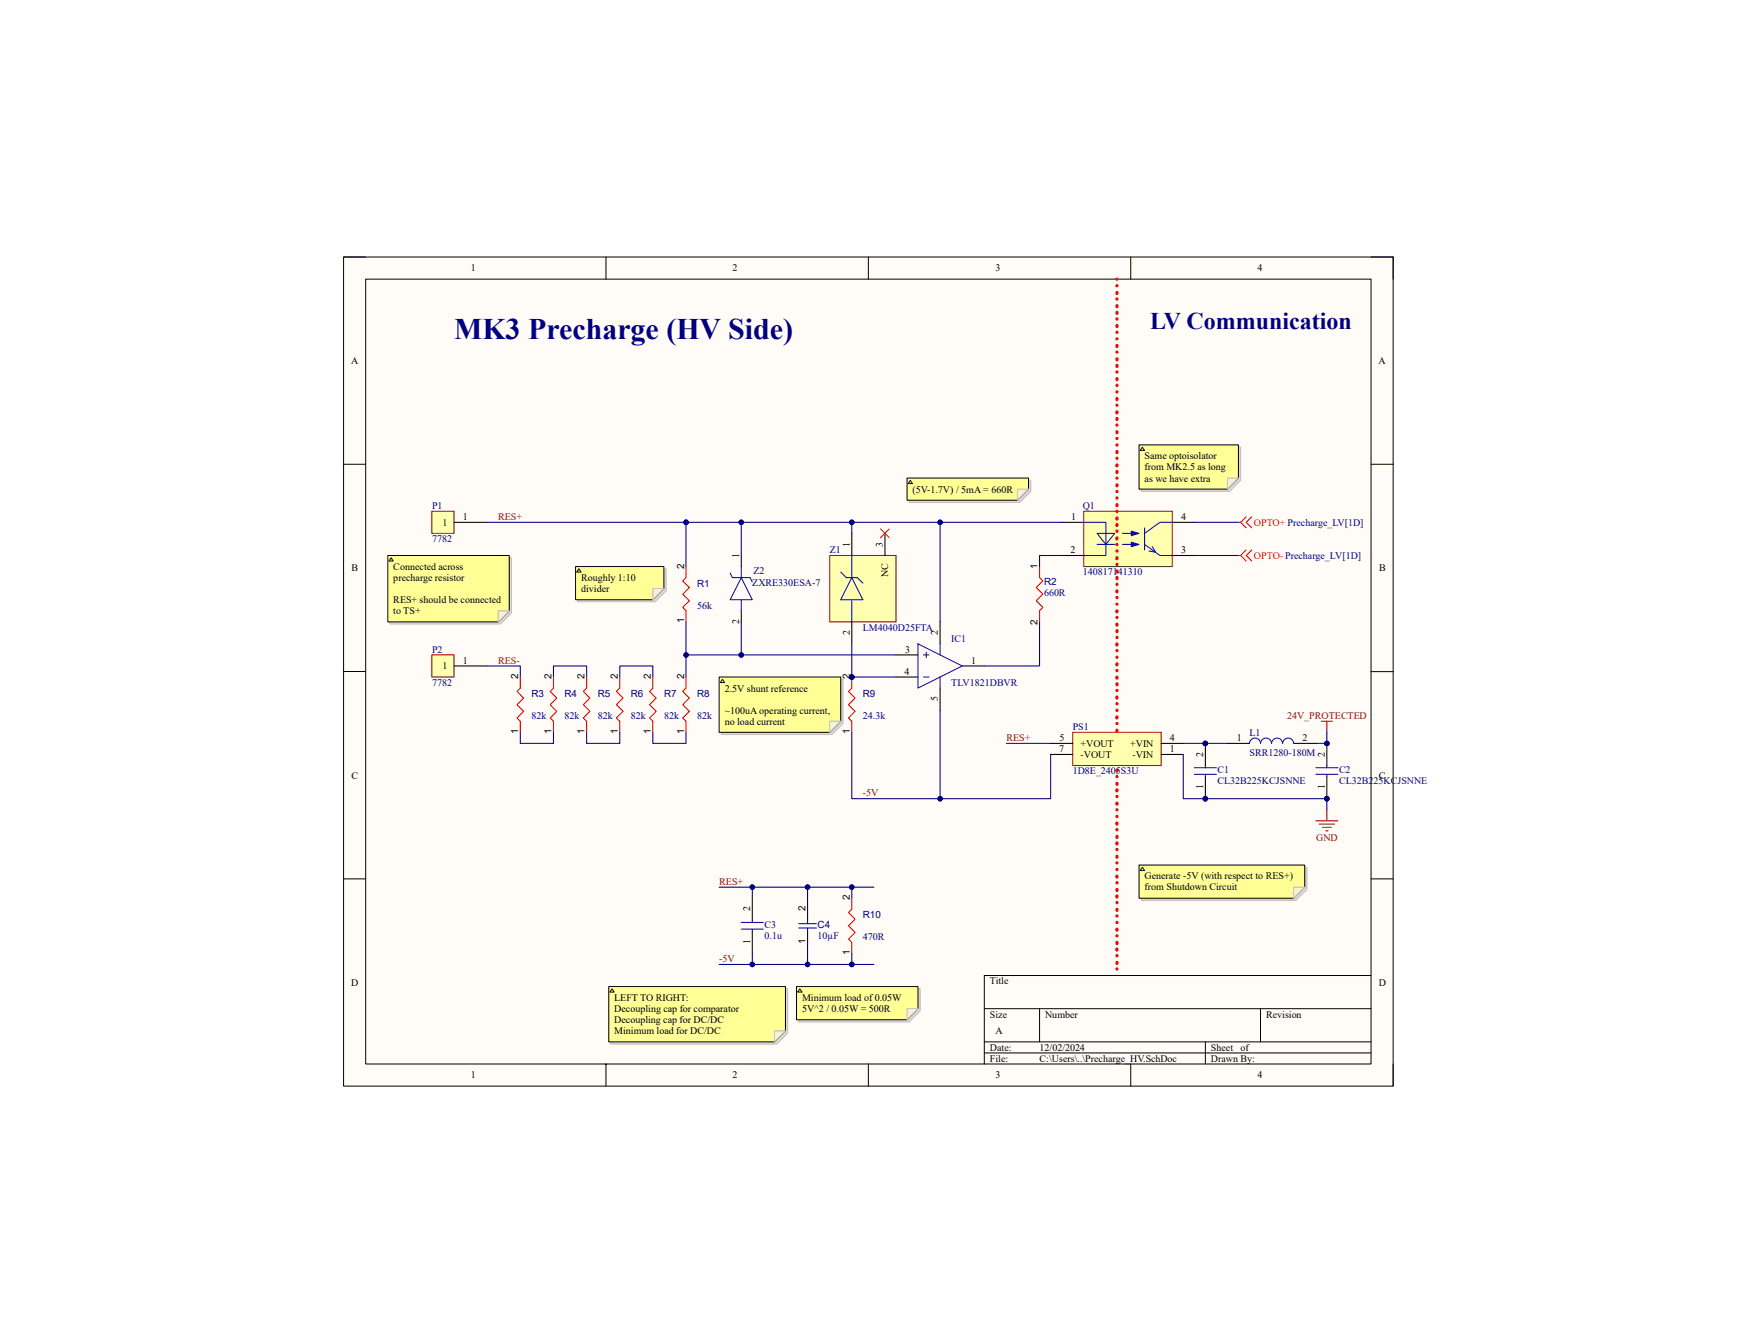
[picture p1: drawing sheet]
<svg xmlns="http://www.w3.org/2000/svg" width="279mm" height="216mm" viewBox="0 0 279 216" stroke-linecap="round" stroke-linejoin="round" font-family="sans-serif">
<path d="M55.3 41.3h168.8v133.3h-168.8z" fill="#fffcf8"/>
<path d="M55.3 41.3h168.8v133.3h-168.8z" fill="none" stroke="#000" stroke-width=".16"/>
<path d="M58.8 44.9h161.7v126.1h-161.7z" fill="#fffcf8"/>
<g fill="none" stroke="#000" stroke-width=".16">
<path d="M55.3 41.3h3.5M58.8 44.9h161.7v126.1h-161.7zM97.5 41.3v3.6M139.7 41.3v3.6M181.9 41.3v3.6M220.5 41.3h3.6v3.6M55.3 74.6h3.5M220.5 74.6h3.6M55.3 107.9h3.5M220.5 108h3.6M55.3 141.3h3.5M220.5 141.3h3.6"/>
<path d="M220.5 156.8h-62.2v14.2M97.5 171v3.6M139.7 171v3.6M158.3 162.2h62.2M158.3 167.5h62.2M158.3 169.3h62.2M167.2 162.2v5.3M181.9 171v3.6M193.9 167.5v3.5M202.8 162.2v5.3M224.1 171v3.6"/>
</g>
<path d="M151.2 100v3.5M144.1 105.3h3.6M144.1 108.8h3.6M151.2 110.6v3.6M154.8 107.1h3.5" fill="none" stroke="#000" stroke-width=".17"/>
<path d="M147.7 103.5l7.1 3.6-7.1 3.5zM148.5 108.8h.9M148.5 105.3h.9M149 104.8v.9M151.2 103.5v1.8M151.2 108.8v1.8" fill="none" stroke="#00f" stroke-width=".17"/>
<circle cx="137" cy="108.8" r=".35" fill="#000080"/>
<circle cx="137" cy="108.8" r=".35" fill="none" stroke="#000080" stroke-width=".16"/>
<path d="M137 108.8v1.8" fill="none" stroke="#f00" stroke-width=".17"/>
<circle cx="137" cy="108.8" r=".35" fill="#000080"/>
<circle cx="137" cy="108.8" r=".35" fill="none" stroke="#f00" stroke-width=".16"/>
<path d="M110.3 91.1v1.8l-.5 .5 1.1 1-1.1 1.1 1.1 1.1-1.1 1 .5 .6v1.8M167.2 91.1v1.8l.5 .5-1 1 1 1.1-1 1.1 1 1-.5 .6v1.8M83.7 108.8v1.8l-.5 .5 1 1.1-1 1.1 1 1.1-1 1 .5 .6v1.7M89 108.8v1.8l-.5 .5 1.1 1.1-1.1 1.1 1.1 1.1-1.1 1 .5 .6v1.7M94.4 108.8v1.8l-.6 .5 1.1 1.1-1.1 1.1 1.1 1.1-1.1 1 .6 .6v1.7M99.7 108.8v1.8l-.6 .5 1.1 1.1-1.1 1.1 1.1 1.1-1.1 1 .6 .6v1.7M105 108.8v1.8l-.5 .5 1.1 1.1-1.1 1.1 1.1 1.1-1.1 1 .5 .6v1.7M110.3 108.8v1.8l-.5 .5 1.1 1.1-1.1 1.1 1.1 1.1-1.1 1 .5 .6v1.7M137 110.6l-.5 .5 1 1.1-1 1.1 1 1.1-1 1 .5 .6v1.7" fill="none" stroke="#f00" stroke-width=".17"/>
<path d="M119.2 89.3v1.8M119.2 98.2v1.8M170.8 84h3.5M170.8 89.3h3.5M188.6 84h3.5M188.6 89.3h3.5" fill="none" stroke="#000" stroke-width=".17"/>
<path d="M117.5 92.1l.3 .8h2.8l.4 .7M119.2 92.9l1.8 3.5h-3.5zM119.2 91.1v1.8M119.2 96.4v1.8" fill="none" stroke="#00f" stroke-width=".17"/>
<path d="M174.3 82.2h14.3v8.9h-14.3z" fill="#ffffb0"/>
<path d="M174.3 82.2h14.3v8.9h-14.3z" fill="none" stroke="#800000" stroke-width=".16"/>
<path d="M176.5 85.7h2.8l-1.4 1.8zM176.5 87.5h2.8" fill="none" stroke="#00f" stroke-width=".17"/>
<path d="M182 85.4l1.2 .3-1.2 .4z" fill="#00f"/>
<path d="M180.6 85.7h1.7M182 85.4l1.2 .3-1.2 .4z" fill="none" stroke="#00f" stroke-width=".17"/>
<path d="M182 87.2l1.2 .3-1.2 .4z" fill="#00f"/>
<path d="M174.3 84h3.6v5.3h-3.6M180.6 87.5h1.7M182 87.2l1.2 .3-1.2 .4zM184.1 87.5l2.5 1.8h2M184.1 84.9v3.5M185.4 87.9l.5 .9-1.1-.2M188.6 84h-2l-2.5 1.7" fill="none" stroke="#00f" stroke-width=".17"/>
<path d="M199.2 84h.4M199.2 89.3h.4M199.6 84l.8 .9M199.6 89.3l.8 .9M200.4 83.1l-.8 .9M200.4 88.4l-.8 .9M201.3 83.1l-.9 .9 .9 .9M201.3 88.4l-.9 .9 .9 .9" fill="none" stroke="#f00" stroke-width=".17"/>
<path d="M133.5 89.3h10.6v10.7h-10.6z" fill="#ffffb0"/>
<path d="M133.5 89.3h10.6v10.7h-10.6z" fill="none" stroke="#800000" stroke-width=".17"/>
<path d="M135.2 92l.9 .9h1.8l.9 .8M137 92.9l1.8 3.5h-3.6zM137 89.3v3.7M137 96.6v3.4" fill="none" stroke="#00f" stroke-width=".17"/>
<path d="M137 85.7v3.6M137 100v3.5M142.3 85.7v3.6" fill="none" stroke="#000" stroke-width=".17"/>
<path d="M141.6 85l1.4 1.4M143 85l-1.4 1.4" fill="none" stroke="#f00" stroke-width=".16"/>
<path d="M69.5 105.3h3.5v3.5h-3.5z" fill="#ffffb0"/>
<path d="M69.5 105.3h3.5v3.5h-3.5z" fill="none" stroke="#800000" stroke-width=".16"/>
<path d="M73 107.1h5.4" fill="none" stroke="#000" stroke-width=".17"/>
<path d="M69.5 82.2h3.5v3.5h-3.5z" fill="#ffffb0"/>
<path d="M69.5 82.2h3.5v3.5h-3.5z" fill="none" stroke="#800000" stroke-width=".16"/>
<path d="M73 84h5.4" fill="none" stroke="#000" stroke-width=".17"/>
<path d="M179.7 44.9h.1M179.7 45.9v.1" fill="none" stroke="#f00" stroke-width=".53"/>
<circle cx="179.7" cy="47" r=".26" fill="#f00"/>
<path d="M179.7 48.1h.1" fill="none" stroke="#f00" stroke-width=".53"/>
<g fill="#f00">
<circle cx="179.7" cy="49.1" r=".26"/>
<circle cx="179.7" cy="50.2" r=".26"/>
</g>
<path d="M179.7 51.3h.1" fill="none" stroke="#f00" stroke-width=".53"/>
<circle cx="179.7" cy="52.3" r=".26" fill="#f00"/>
<path d="M179.7 53.4h.1M179.7 54.5h.1" fill="none" stroke="#f00" stroke-width=".53"/>
<circle cx="179.7" cy="55.5" r=".26" fill="#f00"/>
<path d="M179.7 56.6h.1" fill="none" stroke="#f00" stroke-width=".53"/>
<g fill="#f00">
<circle cx="179.7" cy="57.7" r=".26"/>
<circle cx="179.7" cy="58.7" r=".26"/>
</g>
<path d="M179.7 59.8h.1" fill="none" stroke="#f00" stroke-width=".53"/>
<circle cx="179.7" cy="60.9" r=".26" fill="#f00"/>
<path d="M179.7 61.9v.1M179.7 63h.1" fill="none" stroke="#f00" stroke-width=".53"/>
<circle cx="179.7" cy="64.1" r=".26" fill="#f00"/>
<path d="M179.7 65.1v.1" fill="none" stroke="#f00" stroke-width=".53"/>
<g fill="#f00">
<circle cx="179.7" cy="66.2" r=".26"/>
<circle cx="179.7" cy="67.3" r=".26"/>
</g>
<path d="M179.7 68.3h.1" fill="none" stroke="#f00" stroke-width=".53"/>
<circle cx="179.7" cy="69.4" r=".26" fill="#f00"/>
<path d="M179.7 70.5h.1M179.7 71.5h.1" fill="none" stroke="#f00" stroke-width=".53"/>
<circle cx="179.7" cy="72.6" r=".26" fill="#f00"/>
<path d="M179.7 73.7h.1" fill="none" stroke="#f00" stroke-width=".53"/>
<g fill="#f00">
<circle cx="179.7" cy="74.7" r=".26"/>
<circle cx="179.7" cy="75.8" r=".26"/>
</g>
<path d="M179.7 76.9h.1" fill="none" stroke="#f00" stroke-width=".53"/>
<circle cx="179.7" cy="77.9" r=".26" fill="#f00"/>
<path d="M179.7 79h.1M179.7 80.1h.1" fill="none" stroke="#f00" stroke-width=".53"/>
<circle cx="179.7" cy="81.1" r=".26" fill="#f00"/>
<path d="M179.7 82.2h.1" fill="none" stroke="#f00" stroke-width=".53"/>
<g fill="#f00">
<circle cx="179.7" cy="83.3" r=".26"/>
<circle cx="179.7" cy="84.3" r=".26"/>
</g>
<path d="M179.7 85.4h.1" fill="none" stroke="#f00" stroke-width=".53"/>
<circle cx="179.7" cy="86.5" r=".26" fill="#f00"/>
<path d="M179.7 87.5h.1M179.7 88.6h.1" fill="none" stroke="#f00" stroke-width=".53"/>
<circle cx="179.7" cy="89.7" r=".26" fill="#f00"/>
<path d="M179.7 90.7h.1" fill="none" stroke="#f00" stroke-width=".53"/>
<g fill="#f00">
<circle cx="179.7" cy="91.8" r=".26"/>
<circle cx="179.7" cy="92.9" r=".26"/>
</g>
<path d="M179.7 93.9h.1" fill="none" stroke="#f00" stroke-width=".53"/>
<circle cx="179.7" cy="95" r=".26" fill="#f00"/>
<path d="M179.7 96.1h.1M179.7 97.1h.1" fill="none" stroke="#f00" stroke-width=".53"/>
<circle cx="179.7" cy="98.2" r=".26" fill="#f00"/>
<path d="M179.7 99.3h.1" fill="none" stroke="#f00" stroke-width=".53"/>
<g fill="#f00">
<circle cx="179.7" cy="100.3" r=".26"/>
<circle cx="179.7" cy="101.4" r=".26"/>
</g>
<path d="M179.7 102.4v.1" fill="none" stroke="#f00" stroke-width=".53"/>
<circle cx="179.7" cy="103.5" r=".26" fill="#f00"/>
<path d="M179.7 104.6h.1M179.7 105.6v.1" fill="none" stroke="#f00" stroke-width=".53"/>
<circle cx="179.7" cy="106.7" r=".26" fill="#f00"/>
<path d="M179.7 107.8h.1" fill="none" stroke="#f00" stroke-width=".53"/>
<g fill="#f00">
<circle cx="179.7" cy="108.9" r=".26"/>
<circle cx="179.7" cy="109.9" r=".26"/>
</g>
<path d="M179.7 111h.1" fill="none" stroke="#f00" stroke-width=".53"/>
<circle cx="179.7" cy="112.1" r=".26" fill="#f00"/>
<path d="M179.7 113.1h.1M179.7 114.2h.1" fill="none" stroke="#f00" stroke-width=".53"/>
<circle cx="179.7" cy="115.3" r=".26" fill="#f00"/>
<path d="M179.7 116.3h.1" fill="none" stroke="#f00" stroke-width=".53"/>
<g fill="#f00">
<circle cx="179.7" cy="117.4" r=".26"/>
<circle cx="179.7" cy="118.4" r=".26"/>
</g>
<path d="M179.7 119.5h.1" fill="none" stroke="#f00" stroke-width=".53"/>
<circle cx="179.7" cy="120.6" r=".26" fill="#f00"/>
<path d="M179.7 121.6v.1M179.7 122.7h.1" fill="none" stroke="#f00" stroke-width=".53"/>
<circle cx="179.7" cy="123.8" r=".26" fill="#f00"/>
<path d="M179.7 124.8v.1" fill="none" stroke="#f00" stroke-width=".53"/>
<g fill="#f00">
<circle cx="179.7" cy="125.9" r=".26"/>
<circle cx="179.7" cy="127" r=".26"/>
</g>
<path d="M179.7 128v.1" fill="none" stroke="#f00" stroke-width=".53"/>
<circle cx="179.7" cy="129.1" r=".26" fill="#f00"/>
<path d="M179.7 130.2h.1M179.7 131.2v.1" fill="none" stroke="#f00" stroke-width=".53"/>
<circle cx="179.7" cy="132.3" r=".26" fill="#f00"/>
<path d="M179.7 133.4h.1" fill="none" stroke="#f00" stroke-width=".53"/>
<g fill="#f00">
<circle cx="179.7" cy="134.5" r=".26"/>
<circle cx="179.7" cy="135.5" r=".26"/>
</g>
<path d="M179.7 136.6h.1" fill="none" stroke="#f00" stroke-width=".53"/>
<circle cx="179.7" cy="137.6" r=".26" fill="#f00"/>
<path d="M179.7 138.7h.1M179.7 139.8h.1" fill="none" stroke="#f00" stroke-width=".53"/>
<circle cx="179.7" cy="140.8" r=".26" fill="#f00"/>
<path d="M179.7 141.9h.1" fill="none" stroke="#f00" stroke-width=".53"/>
<g fill="#f00">
<circle cx="179.7" cy="143" r=".26"/>
<circle cx="179.7" cy="144" r=".26"/>
</g>
<path d="M179.7 145.1h.1" fill="none" stroke="#f00" stroke-width=".53"/>
<circle cx="179.7" cy="146.2" r=".26" fill="#f00"/>
<path d="M179.7 147.2v.1M179.7 148.3h.1" fill="none" stroke="#f00" stroke-width=".53"/>
<circle cx="179.7" cy="149.4" r=".26" fill="#f00"/>
<path d="M179.7 150.4v.1" fill="none" stroke="#f00" stroke-width=".53"/>
<g fill="#f00">
<circle cx="179.7" cy="151.5" r=".26"/>
<circle cx="179.7" cy="152.6" r=".26"/>
</g>
<path d="M179.7 153.6h.1" fill="none" stroke="#f00" stroke-width=".53"/>
<circle cx="179.7" cy="154.7" r=".26" fill="#f00"/>
<path d="M179.7 155.8h.1" fill="none" stroke="#f00" stroke-width=".53"/>
<path d="M121 144.4v3.5M121 149.7v3.6M129.9 146.2v1.7M129.9 149.7v1.8" fill="none" stroke="#000" stroke-width=".17"/>
<path d="M119.2 149.4h3.6M119.2 148.3h3.6M121 147.9v.4M121 149.4v.3M128.5 148.5h2.8M128.5 149.2h2.8M129.9 147.9v.6M129.9 149.2v.5" fill="none" stroke="#00f" stroke-width=".17"/>
<path d="M137 144.4v1.8l-.5 .5 1 1.1-1 1 1 1.1-1 1.1 .5 .5v1.8" fill="none" stroke="#f00" stroke-width=".17"/>
<path d="M212.5 116h1.8M213.4 116v1.7M211.6 132h3.6M212.2 132.5h2.5M212.7 133h1.4M213.3 133.6h.3M213.4 130.2v1.8" fill="none" stroke="#800000" stroke-width=".17"/>
<path d="M172.6 117.7h14.2v5.4h-14.2z" fill="#ffffb0"/>
<path d="M172.6 117.7h14.2v5.4h-14.2z" fill="none" stroke="#800000" stroke-width=".17"/>
<path d="M169 119.5h3.6M186.8 119.5h3.5M197.4 119.5h3.6M208.1 119.5h3.5M169 121.3h3.6M186.8 121.3h3.5" fill="none" stroke="#000" stroke-width=".17"/>
<path d="M201 119.5a.89 .89 0 0 1 .9-.8 .89 .89 0 0 1 .9 .8 .89 .89 0 0 1 .8-.8 .89 .89 0 0 1 .9 .8 .89 .89 0 0 1 .9-.8 .89 .89 0 0 1 .9 .8 .89 .89 0 0 1 .9-.8 .89 .89 0 0 1 .9 .8" fill="none" stroke="#00f" stroke-width=".17"/>
<circle cx="193.9" cy="128.4" r=".36" fill="#000080"/>
<circle cx="193.9" cy="128.4" r=".36" fill="none" stroke="#000080" stroke-width=".16"/>
<circle cx="193.9" cy="119.5" r=".35" fill="#000080"/>
<circle cx="193.9" cy="119.5" r=".35" fill="none" stroke="#000080" stroke-width=".16"/>
<path d="M193.9 124.8v3.6" fill="none" stroke="#000" stroke-width=".17"/>
<circle cx="193.9" cy="128.4" r=".36" fill="#000080"/>
<circle cx="193.9" cy="128.4" r=".36" fill="none" stroke="#000080" stroke-width=".16"/>
<path d="M193.9 119.5v3.6" fill="none" stroke="#000" stroke-width=".17"/>
<circle cx="193.9" cy="119.5" r=".35" fill="#000080"/>
<circle cx="193.9" cy="119.5" r=".35" fill="none" stroke="#000080" stroke-width=".16"/>
<path d="M192.1 124.5h3.6M192.1 123.4h3.6M193.9 123.1v.3M193.9 124.5v.3" fill="none" stroke="#00f" stroke-width=".17"/>
<path d="M110.3 84v7.1M83.7 117.7v1.8h5.3v-1.8M89 108.8v-1.7h5.4v1.7M94.4 117.7v1.8h5.3v-1.8M99.7 108.8v-1.7h5.3v1.7M105 117.7v1.8h5.3v-1.8" fill="none" stroke="#000080" stroke-width=".17"/>
<circle cx="110.4" cy="84" r=".35" fill="#000080"/>
<circle cx="110.4" cy="84" r=".35" fill="none" stroke="#000080" stroke-width=".16"/>
<path d="M119.2 84v5.3M170.8 89.3h-3.6v1.8M192.1 84h7.1M192.1 89.3h7.1" fill="none" stroke="#000080" stroke-width=".17"/>
<circle cx="119.2" cy="84" r=".36" fill="#000080"/>
<circle cx="119.2" cy="84" r=".36" fill="none" stroke="#000080" stroke-width=".16"/>
<path d="M110.3 84h60.5" fill="none" stroke="#000080" stroke-width=".17"/>
<circle cx="110.4" cy="84" r=".35" fill="#000080"/>
<circle cx="110.4" cy="84" r=".35" fill="none" stroke="#000080" stroke-width=".16"/>
<circle cx="119.2" cy="84" r=".36" fill="#000080"/>
<circle cx="119.2" cy="84" r=".36" fill="none" stroke="#000080" stroke-width=".16"/>
<circle cx="137" cy="84" r=".36" fill="#000080"/>
<circle cx="137" cy="84" r=".36" fill="none" stroke="#000080" stroke-width=".16"/>
<circle cx="151.2" cy="84" r=".35" fill="#000080"/>
<circle cx="151.2" cy="84" r=".35" fill="none" stroke="#000080" stroke-width=".16"/>
<path d="M137 84v1.7" fill="none" stroke="#000080" stroke-width=".17"/>
<circle cx="137" cy="84" r=".36" fill="#000080"/>
<circle cx="137" cy="84" r=".36" fill="none" stroke="#000080" stroke-width=".16"/>
<path d="M110.3 100v8.8" fill="none" stroke="#000080" stroke-width=".17"/>
<circle cx="110.4" cy="105.3" r=".35" fill="#000080"/>
<circle cx="110.4" cy="105.3" r=".35" fill="none" stroke="#000080" stroke-width=".16"/>
<path d="M137 108.8h7.1" fill="none" stroke="#000080" stroke-width=".17"/>
<circle cx="137" cy="108.8" r=".35" fill="#000080"/>
<circle cx="137" cy="108.8" r=".35" fill="none" stroke="#000080" stroke-width=".16"/>
<path d="M119.2 100v5.3h-8.9" fill="none" stroke="#000080" stroke-width=".17"/>
<circle cx="110.4" cy="105.3" r=".35" fill="#000080"/>
<circle cx="110.4" cy="105.3" r=".35" fill="none" stroke="#000080" stroke-width=".16"/>
<circle cx="119.2" cy="105.3" r=".35" fill="#000080"/>
<circle cx="119.2" cy="105.3" r=".35" fill="none" stroke="#000080" stroke-width=".16"/>
<path d="M119.2 105.3h24.9" fill="none" stroke="#000080" stroke-width=".17"/>
<circle cx="119.2" cy="105.3" r=".35" fill="#000080"/>
<circle cx="119.2" cy="105.3" r=".35" fill="none" stroke="#000080" stroke-width=".16"/>
<path d="M137 103.5v5.3" fill="none" stroke="#000080" stroke-width=".17"/>
<circle cx="137" cy="108.8" r=".35" fill="#000080"/>
<circle cx="137" cy="108.8" r=".35" fill="none" stroke="#000080" stroke-width=".16"/>
<path d="M78.4 84h31.9" fill="none" stroke="#000080" stroke-width=".17"/>
<circle cx="110.4" cy="84" r=".35" fill="#000080"/>
<circle cx="110.4" cy="84" r=".35" fill="none" stroke="#000080" stroke-width=".16"/>
<path d="M151.2 84v16M78.4 107.1h5.3v1.7" fill="none" stroke="#000080" stroke-width=".17"/>
<circle cx="151.2" cy="84" r=".35" fill="#000080"/>
<circle cx="151.2" cy="84" r=".35" fill="none" stroke="#000080" stroke-width=".16"/>
<path d="M167.2 100v7.1h-8.9M137 117.7v10.7h14.2" fill="none" stroke="#000080" stroke-width=".17"/>
<circle cx="151.2" cy="128.4" r=".35" fill="#000080"/>
<circle cx="151.2" cy="128.4" r=".35" fill="none" stroke="#000080" stroke-width=".16"/>
<path d="M161.9 119.5h7.1M115.7 142.6h24.9" fill="none" stroke="#000080" stroke-width=".17"/>
<circle cx="121" cy="142.6" r=".35" fill="#000080"/>
<circle cx="121" cy="142.6" r=".35" fill="none" stroke="#000080" stroke-width=".16"/>
<circle cx="129.9" cy="142.6" r=".35" fill="#000080"/>
<circle cx="129.9" cy="142.6" r=".35" fill="none" stroke="#000080" stroke-width=".16"/>
<circle cx="137" cy="142.6" r=".35" fill="#000080"/>
<circle cx="137" cy="142.6" r=".35" fill="none" stroke="#000080" stroke-width=".16"/>
<path d="M115.7 155h24.9" fill="none" stroke="#000080" stroke-width=".17"/>
<circle cx="121" cy="155" r=".36" fill="#000080"/>
<circle cx="121" cy="155" r=".36" fill="none" stroke="#000080" stroke-width=".16"/>
<circle cx="129.9" cy="155" r=".36" fill="#000080"/>
<circle cx="129.9" cy="155" r=".36" fill="none" stroke="#000080" stroke-width=".16"/>
<circle cx="137" cy="155" r=".36" fill="#000080"/>
<circle cx="137" cy="155" r=".36" fill="none" stroke="#000080" stroke-width=".16"/>
<path d="M121 142.6v1.8" fill="none" stroke="#000080" stroke-width=".17"/>
<circle cx="121" cy="142.6" r=".35" fill="#000080"/>
<circle cx="121" cy="142.6" r=".35" fill="none" stroke="#000080" stroke-width=".16"/>
<path d="M121 153.3v1.7" fill="none" stroke="#000080" stroke-width=".17"/>
<circle cx="121" cy="155" r=".36" fill="#000080"/>
<circle cx="121" cy="155" r=".36" fill="none" stroke="#000080" stroke-width=".16"/>
<path d="M137 142.6v1.8" fill="none" stroke="#000080" stroke-width=".17"/>
<circle cx="137" cy="142.6" r=".35" fill="#000080"/>
<circle cx="137" cy="142.6" r=".35" fill="none" stroke="#000080" stroke-width=".16"/>
<path d="M137 153.3v1.7" fill="none" stroke="#000080" stroke-width=".17"/>
<circle cx="137" cy="155" r=".36" fill="#000080"/>
<circle cx="137" cy="155" r=".36" fill="none" stroke="#000080" stroke-width=".16"/>
<path d="M129.9 142.6v3.6" fill="none" stroke="#000080" stroke-width=".17"/>
<circle cx="129.9" cy="142.6" r=".35" fill="#000080"/>
<circle cx="129.9" cy="142.6" r=".35" fill="none" stroke="#000080" stroke-width=".16"/>
<path d="M129.9 151.5v3.5" fill="none" stroke="#000080" stroke-width=".17"/>
<circle cx="129.9" cy="155" r=".36" fill="#000080"/>
<circle cx="129.9" cy="155" r=".36" fill="none" stroke="#000080" stroke-width=".16"/>
<path d="M193.9 119.5h3.5" fill="none" stroke="#000080" stroke-width=".17"/>
<circle cx="193.9" cy="119.5" r=".35" fill="#000080"/>
<circle cx="193.9" cy="119.5" r=".35" fill="none" stroke="#000080" stroke-width=".16"/>
<path d="M151.2 114.2v14.2h17.8v-7.1" fill="none" stroke="#000080" stroke-width=".17"/>
<circle cx="151.2" cy="128.4" r=".35" fill="#000080"/>
<circle cx="151.2" cy="128.4" r=".35" fill="none" stroke="#000080" stroke-width=".16"/>
<path d="M213.4 117.7v1.8h-1.8" fill="none" stroke="#000080" stroke-width=".17"/>
<circle cx="213.4" cy="119.5" r=".35" fill="#000080"/>
<circle cx="213.4" cy="119.5" r=".35" fill="none" stroke="#000080" stroke-width=".16"/>
<path d="M190.3 121.3v7.1h23.1v1.8" fill="none" stroke="#000080" stroke-width=".17"/>
<circle cx="213.4" cy="128.4" r=".36" fill="#000080"/>
<circle cx="213.4" cy="128.4" r=".36" fill="none" stroke="#000080" stroke-width=".16"/>
<circle cx="193.9" cy="128.4" r=".36" fill="#000080"/>
<circle cx="193.9" cy="128.4" r=".36" fill="none" stroke="#000080" stroke-width=".16"/>
<path d="M190.3 119.5h3.6" fill="none" stroke="#000080" stroke-width=".17"/>
<circle cx="193.9" cy="119.5" r=".35" fill="#000080"/>
<circle cx="193.9" cy="119.5" r=".35" fill="none" stroke="#000080" stroke-width=".16"/>
<circle cx="213.4" cy="128.4" r=".36" fill="#000080"/>
<circle cx="213.4" cy="128.4" r=".36" fill="none" stroke="#000080" stroke-width=".16"/>
<circle cx="213.4" cy="119.5" r=".35" fill="#000080"/>
<circle cx="213.4" cy="119.5" r=".35" fill="none" stroke="#000080" stroke-width=".16"/>
<path d="M213.4 124.8v3.6" fill="none" stroke="#000" stroke-width=".17"/>
<circle cx="213.4" cy="128.4" r=".36" fill="#000080"/>
<circle cx="213.4" cy="128.4" r=".36" fill="none" stroke="#000080" stroke-width=".16"/>
<path d="M213.4 119.5v3.6" fill="none" stroke="#000" stroke-width=".17"/>
<circle cx="213.4" cy="119.5" r=".35" fill="#000080"/>
<circle cx="213.4" cy="119.5" r=".35" fill="none" stroke="#000080" stroke-width=".16"/>
<path d="M211.6 124.5h3.6M211.6 123.4h3.6M213.4 123.1v.3M213.4 124.5v.3" fill="none" stroke="#00f" stroke-width=".17"/>
<path d="M183.6 71.9h16v5.3l-1.8 1.8h-14.2z" fill-rule="evenodd" fill="#e0ddd7"/>
<path d="M183.6 71.9h16v5.3l-1.8 1.8h-14.2z" fill="none" stroke="#bfbdba" stroke-width=".16"/>
<path d="M183.2 71.5h16v5.4l-1.8 1.7h-14.2z" fill-rule="evenodd" fill="#ffff96"/>
<path d="M183.2 71.5h16v5.4l-1.8 1.7h-14.2z" fill="none" stroke="#000" stroke-width=".16"/>
<path d="M197.4 76.9h1.8l-1.8 1.7z" fill="#f2f0d8"/>
<path d="M197.4 76.9h1.8l-1.8 1.7z" fill="none" stroke="#bfbdba" stroke-width=".16"/>
<path d="M183.7 71.9l.4 .5h-.7z" fill="#ffcc78"/>
<path d="M183.7 71.9l.4 .5h-.7z" fill="none" stroke="#300" stroke-width=".16"/>
<path d="M146.2 77.2h19.6v1.8l-1.8 1.8h-17.8z" fill-rule="evenodd" fill="#e0ddd7"/>
<path d="M146.2 77.2h19.6v1.8l-1.8 1.8h-17.8z" fill="none" stroke="#bfbdba" stroke-width=".16"/>
<path d="M145.9 76.9h19.5v1.7l-1.7 1.8h-17.8z" fill-rule="evenodd" fill="#ffff96"/>
<path d="M145.9 76.9h19.5v1.7l-1.7 1.8h-17.8z" fill="none" stroke="#000" stroke-width=".16"/>
<path d="M163.7 78.6h1.7l-1.7 1.8z" fill="#f2f0d8"/>
<path d="M163.7 78.6h1.7l-1.7 1.8z" fill="none" stroke="#bfbdba" stroke-width=".16"/>
<path d="M146.4 77.2l.4 .5h-.7z" fill="#ffcc78"/>
<path d="M146.4 77.2l.4 .5h-.7z" fill="none" stroke="#300" stroke-width=".16"/>
<path d="M183.6 139.4h26.6v3.6l-1.8 1.7h-24.8z" fill-rule="evenodd" fill="#e0ddd7"/>
<path d="M183.6 139.4h26.6v3.6l-1.8 1.7h-24.8z" fill="none" stroke="#bfbdba" stroke-width=".16"/>
<path d="M183.2 139.1h26.7v3.5l-1.8 1.8h-24.9z" fill-rule="evenodd" fill="#ffff96"/>
<path d="M183.2 139.1h26.7v3.5l-1.8 1.8h-24.9z" fill="none" stroke="#000" stroke-width=".16"/>
<path d="M208.1 142.6h1.8l-1.8 1.8z" fill="#f2f0d8"/>
<path d="M208.1 142.6h1.8l-1.8 1.8z" fill="none" stroke="#bfbdba" stroke-width=".16"/>
<path d="M183.7 139.4l.4 .6h-.7z" fill="#ffcc78"/>
<path d="M183.7 139.4l.4 .6h-.7z" fill="none" stroke="#300" stroke-width=".16"/>
<path d="M116 109.2h19.6v7.1l-1.8 1.8h-17.8z" fill-rule="evenodd" fill="#e0ddd7"/>
<path d="M116 109.2h19.6v7.1l-1.8 1.8h-17.8z" fill="none" stroke="#bfbdba" stroke-width=".16"/>
<path d="M115.7 108.8h19.5v7.2l-1.7 1.7h-17.8z" fill-rule="evenodd" fill="#ffff96"/>
<path d="M115.7 108.8h19.5v7.2l-1.7 1.7h-17.8z" fill="none" stroke="#000" stroke-width=".16"/>
<path d="M133.5 116h1.7l-1.7 1.7z" fill="#f2f0d8"/>
<path d="M133.5 116h1.7l-1.7 1.7z" fill="none" stroke="#bfbdba" stroke-width=".16"/>
<path d="M116.2 109.2l.4 .5h-.7z" fill="#ffcc78"/>
<path d="M116.2 109.2l.4 .5h-.7z" fill="none" stroke="#300" stroke-width=".16"/>
<path d="M92.9 91.4h14.2v3.6l-1.7 1.8h-12.5z" fill-rule="evenodd" fill="#e0ddd7"/>
<path d="M92.9 91.4h14.2v3.6l-1.7 1.8h-12.5z" fill="none" stroke="#bfbdba" stroke-width=".16"/>
<path d="M92.6 91.1h14.2v3.5l-1.8 1.8h-12.4z" fill-rule="evenodd" fill="#ffff96"/>
<path d="M92.6 91.1h14.2v3.5l-1.8 1.8h-12.4z" fill="none" stroke="#000" stroke-width=".16"/>
<path d="M105 94.6h1.8l-1.8 1.8z" fill="#f2f0d8"/>
<path d="M105 94.6h1.8l-1.8 1.8z" fill="none" stroke="#bfbdba" stroke-width=".16"/>
<path d="M93.1 91.4l.4 .6h-.7z" fill="#ffcc78"/>
<path d="M93.1 91.4l.4 .6h-.7z" fill="none" stroke="#300" stroke-width=".16"/>
<path d="M62.7 89.7h19.6v8.8l-1.8 1.8h-17.8z" fill-rule="evenodd" fill="#e0ddd7"/>
<path d="M62.7 89.7h19.6v8.8l-1.8 1.8h-17.8z" fill="none" stroke="#bfbdba" stroke-width=".16"/>
<path d="M62.4 89.3h19.5v8.9l-1.8 1.8h-17.7z" fill-rule="evenodd" fill="#ffff96"/>
<path d="M62.4 89.3h19.5v8.9l-1.8 1.8h-17.7z" fill="none" stroke="#000" stroke-width=".16"/>
<path d="M80.1 98.2h1.8l-1.8 1.8z" fill="#f2f0d8"/>
<path d="M80.1 98.2h1.8l-1.8 1.8z" fill="none" stroke="#bfbdba" stroke-width=".16"/>
<path d="M62.9 89.7l.3 .5h-.7z" fill="#ffcc78"/>
<path d="M62.9 89.7l.3 .5h-.7z" fill="none" stroke="#300" stroke-width=".16"/>
<path d="M128.5 159h19.5v3.5l-1.8 1.8h-17.7z" fill-rule="evenodd" fill="#e0ddd7"/>
<path d="M128.5 159h19.5v3.5l-1.8 1.8h-17.7z" fill="none" stroke="#bfbdba" stroke-width=".16"/>
<path d="M128.1 158.6h19.6v3.6l-1.8 1.7h-17.8z" fill-rule="evenodd" fill="#ffff96"/>
<path d="M128.1 158.6h19.6v3.6l-1.8 1.7h-17.8z" fill="none" stroke="#000" stroke-width=".16"/>
<path d="M145.9 162.2h1.8l-1.8 1.7z" fill="#f2f0d8"/>
<path d="M145.9 162.2h1.8l-1.8 1.7z" fill="none" stroke="#bfbdba" stroke-width=".16"/>
<path d="M128.7 159l.3 .5h-.7z" fill="#ffcc78"/>
<path d="M128.7 159l.3 .5h-.7z" fill="none" stroke="#300" stroke-width=".16"/>
<path d="M98.3 159h28.4v7.1l-1.8 1.8h-26.6z" fill-rule="evenodd" fill="#e0ddd7"/>
<path d="M98.3 159h28.4v7.1l-1.8 1.8h-26.6z" fill="none" stroke="#bfbdba" stroke-width=".16"/>
<path d="M97.9 158.6h28.4v7.1l-1.7 1.8h-26.7z" fill-rule="evenodd" fill="#ffff96"/>
<path d="M97.9 158.6h28.4v7.1l-1.7 1.8h-26.7z" fill="none" stroke="#000" stroke-width=".16"/>
<path d="M124.6 165.7h1.7l-1.7 1.8z" fill="#f2f0d8"/>
<path d="M124.6 165.7h1.7l-1.7 1.8z" fill="none" stroke="#bfbdba" stroke-width=".16"/>
<path d="M98.4 159l.4 .5h-.7z" fill="#ffcc78"/>
<path d="M98.4 159l.4 .5h-.7z" fill="none" stroke="#300" stroke-width=".16"/>
<text font-size="4.8" fill="#000080" x="73" y="54.5">MK3 Precharge (HV Side)</text>
<text font-size="3.9" fill="#000080" x="185" y="52.9">LV Communication</text>
<g font-size="1.6">
<text x="75.8" y="43.6">1</text>
<text x="117.8" y="43.6">2</text>
<text x="160.1" y="43.6">3</text>
<text x="202.2" y="43.6">4</text>
<text x="56.5" y="58.5">A</text>
<text x="221.7" y="58.5">A</text>
<text x="184.1" y="73.9">Same optoisolator</text>
<text x="184.1" y="75.6">from MK2.5 as long</text>
<text x="184.1" y="77.4">as we have extra</text>
<text x="74.5" y="83.6">1</text>
<text x="146.8" y="79.2">(5V-1.7V) / 5mA = 660R</text>
<text x="172.3" y="83.6">1</text>
<text x="190" y="83.6">4</text>
<text x="71.2" y="84.5">1</text>
<text x="118.9" y="89.7" transform="rotate(-90 118.9 89.7)">1</text>
<text x="136.7" y="87.9" transform="rotate(-90 136.7 87.9)">1</text>
<text x="142" y="87.9" transform="rotate(-90 142 87.9)">3</text>
<text x="172.2" y="88.9">2</text>
<text x="190" y="88.9">3</text>
<text x="56.6" y="91.8">B</text>
<text x="63.3" y="91.6">Connected across</text>
<text x="63.3" y="93.4">precharge resistor</text>
<text x="93.5" y="93.4">Roughly 1:10</text>
<text x="93.5" y="95.2">divider</text>
<text x="110" y="91.4" transform="rotate(-90 110 91.4)">2</text>
<text x="142.9" y="92.7" transform="rotate(-90 142.9 92.7)">NC</text>
<text x="166.9" y="91.4" transform="rotate(-90 166.9 91.4)">1</text>
<text x="221.8" y="91.8">B</text>
<text x="63.3" y="96.9">RES+ should be connected</text>
<text x="63.3" y="98.7">to TS+</text>
<text x="110" y="100.2" transform="rotate(-90 110 100.2)">1</text>
<text x="118.9" y="100.4" transform="rotate(-90 118.9 100.4)">2</text>
<text x="166.9" y="100.4" transform="rotate(-90 166.9 100.4)">2</text>
<text x="71.2" y="107.6">1</text>
<text x="74.5" y="106.7">1</text>
<text x="136.7" y="102.1" transform="rotate(-90 136.7 102.1)">2</text>
<text x="145.6" y="104.9">3</text>
<text x="150.9" y="102.1" transform="rotate(-90 150.9 102.1)">2</text>
<text x="156.2" y="106.7">1</text>
<text x="83.4" y="109.2" transform="rotate(-90 83.4 109.2)">2</text>
<text x="88.7" y="109.2" transform="rotate(-90 88.7 109.2)">2</text>
<text x="94" y="109.2" transform="rotate(-90 94 109.2)">2</text>
<text x="99.4" y="109.2" transform="rotate(-90 99.4 109.2)">2</text>
<text x="104.7" y="109.2" transform="rotate(-90 104.7 109.2)">2</text>
<text x="110" y="109.2" transform="rotate(-90 110 109.2)">2</text>
<text x="116.6" y="111.2">2.5V shunt reference</text>
<text x="136.7" y="109.2" transform="rotate(-90 136.7 109.2)">2</text>
<text x="145.5" y="108.5">4</text>
<text x="150.9" y="112.8" transform="rotate(-90 150.9 112.8)">5</text>
<text x="83.4" y="118" transform="rotate(-90 83.4 118)">1</text>
<text x="88.7" y="118" transform="rotate(-90 88.7 118)">1</text>
<text x="94" y="118" transform="rotate(-90 94 118)">1</text>
<text x="99.4" y="118" transform="rotate(-90 99.4 118)">1</text>
<text x="104.7" y="118" transform="rotate(-90 104.7 118)">1</text>
<text x="110" y="118" transform="rotate(-90 110 118)">1</text>
<text x="116.6" y="114.7">~100uA operating current,</text>
<text x="116.6" y="116.5">no load current</text>
<text x="136.7" y="118" transform="rotate(-90 136.7 118)">1</text>
<text x="170.4" y="119.2">5</text>
<text x="188.2" y="119.2">4</text>
<text x="199" y="119.2">1</text>
<text x="209.5" y="119.2">2</text>
<text x="56.5" y="125.2">C</text>
<text x="170.4" y="120.9">7</text>
<text x="173.8" y="120.1">+VOUT</text>
<text x="173.8" y="121.8">-VOUT</text>
<text x="181.8" y="120.1">+VIN</text>
<text x="182.2" y="121.8">-VIN</text>
<text x="188.2" y="120.9">1</text>
<text x="193.5" y="121.6" transform="rotate(-90 193.5 121.6)">2</text>
<text x="213.1" y="121.6" transform="rotate(-90 213.1 121.6)">2</text>
<text x="221.8" y="125.2">C</text>
<text x="193.5" y="126.9" transform="rotate(-90 193.5 126.9)">1</text>
<text x="213.1" y="126.9" transform="rotate(-90 213.1 126.9)">1</text>
<text x="184.1" y="141.4">Generate -5V (with respect to RES+)</text>
<text x="184.1" y="143.2">from Shutdown Circuit</text>
<text x="120.7" y="146.5" transform="rotate(-90 120.7 146.5)">2</text>
<text x="129.6" y="146.5" transform="rotate(-90 129.6 146.5)">2</text>
<text x="136.7" y="144.8" transform="rotate(-90 136.7 144.8)">2</text>
<text x="120.7" y="151.7" transform="rotate(-90 120.7 151.7)">1</text>
<text x="129.6" y="151.7" transform="rotate(-90 129.6 151.7)">1</text>
<text x="136.7" y="153.5" transform="rotate(-90 136.7 153.5)">1</text>
<text x="56.5" y="158.5">D</text>
<text x="98.8" y="160.9">LEFT TO RIGHT:</text>
<text x="129" y="160.9">Minimum load of 0.05W</text>
<text x="159.2" y="158.3">Title</text>
<text x="221.8" y="158.5">D</text>
<text x="98.8" y="162.7">Decoupling cap for comparator</text>
<text x="98.8" y="164.5">Decoupling cap for DC/DC</text>
<text x="98.8" y="166.3">Minimum load for DC/DC</text>
<text x="129" y="162.7">5V^2 / 0.05W = 500R</text>
<text x="159.2" y="163.6">Size</text>
<text x="160.1" y="166.3">A</text>
<text x="168.1" y="163.6">Number</text>
<text x="203.7" y="163.6">Revision</text>
<text x="75.8" y="173.4">1</text>
<text x="117.8" y="173.4">2</text>
<text x="159.2" y="168.9">Date:</text>
<text x="159.2" y="170.7">File:</text>
<text x="160.1" y="173.4">3</text>
<text x="167.2" y="168.9">12/02/2024</text>
<text x="167.2" y="170.7">C:\Users\..\Precharge_HV.SchDoc</text>
<text x="194.8" y="170.7">Drawn By:</text>
<text x="194.8" y="168.9">Sheet</text>
<text x="199.6" y="168.9">of</text>
<text x="202.2" y="173.4">4</text>
</g>
<g font-size="1.6" fill="#000080">
<text x="69.5" y="81.9">P1</text>
<text x="174.2" y="81.9">Q1</text>
<text x="69.5" y="87.2">7782</text>
<text x="133.5" y="88.9">Z1</text>
<text x="112.1" y="94.3">R1</text>
<text x="121" y="94.3">ZXRE330ESA-7</text>
<text x="121.2" y="92.3">Z2</text>
<text x="167.9" y="95.9">660R</text>
<text x="167.9" y="94.1">R2</text>
<text x="174.2" y="92.5">140817141310</text>
<text x="112.1" y="97.8">56k</text>
<text x="138.8" y="101.4">LM4040D25FTA</text>
<text x="69.5" y="104.9">P2</text>
<text x="153" y="103.2">IC1</text>
<text x="69.5" y="110.3">7782</text>
<text x="85.5" y="112.1">R3</text>
<text x="90.8" y="112.1">R4</text>
<text x="96.1" y="112.1">R5</text>
<text x="101.5" y="112.1">R6</text>
<text x="106.8" y="112.1">R7</text>
<text x="112.1" y="112.1">R8</text>
<text x="138.8" y="112.1">R9</text>
<text x="153" y="110.3">TLV1821DBVR</text>
<text x="85.5" y="115.6">82k</text>
<text x="90.8" y="115.6">82k</text>
<text x="96.1" y="115.6">82k</text>
<text x="101.5" y="115.6">82k</text>
<text x="106.8" y="115.6">82k</text>
<text x="112.1" y="115.6">82k</text>
<text x="138.8" y="115.6">24.3k</text>
<text x="172.6" y="117.4">PS1</text>
<text x="201" y="118.3">L1</text>
<text x="172.6" y="124.5">1D8E_2405S3U</text>
<text x="195.8" y="124.3">C1</text>
<text x="201" y="121.5">SRR1280-180M</text>
<text x="215.4" y="124.3">C2</text>
<text x="195.8" y="126.1">CL32B225KCJSNNE</text>
<text x="215.4" y="126.1">CL32B225KCJSNNE</text>
<text x="123" y="149.2">C3</text>
<text x="131.5" y="149.2">C4</text>
<text x="138.8" y="147.6">R10</text>
<text x="123" y="151">0.1u</text>
<text x="131.5" y="151">10µF</text>
<text x="138.8" y="151.2">470R</text>
</g>
<g font-size="1.6" fill="#800000">
<text x="80.1" y="83.6">RES+</text>
<text x="80.1" y="106.7">RES-</text>
<text x="161.9" y="119.2">RES+</text>
<text x="207" y="115.6">24V_PROTECTED</text>
<text x="138.8" y="128">-5V</text>
<text x="211.7" y="135.1">GND</text>
<text x="115.7" y="142.3">RES+</text>
<text x="115.7" y="154.7">-5V</text>
</g>
<g font-size="1.6" fill="#f00">
<text x="201.7" y="84.5">OPTO+ Precharge_LV[1D]</text>
<text x="201.7" y="89.8">OPTO- Precharge_LV[1D]</text>
</g>
</svg>
